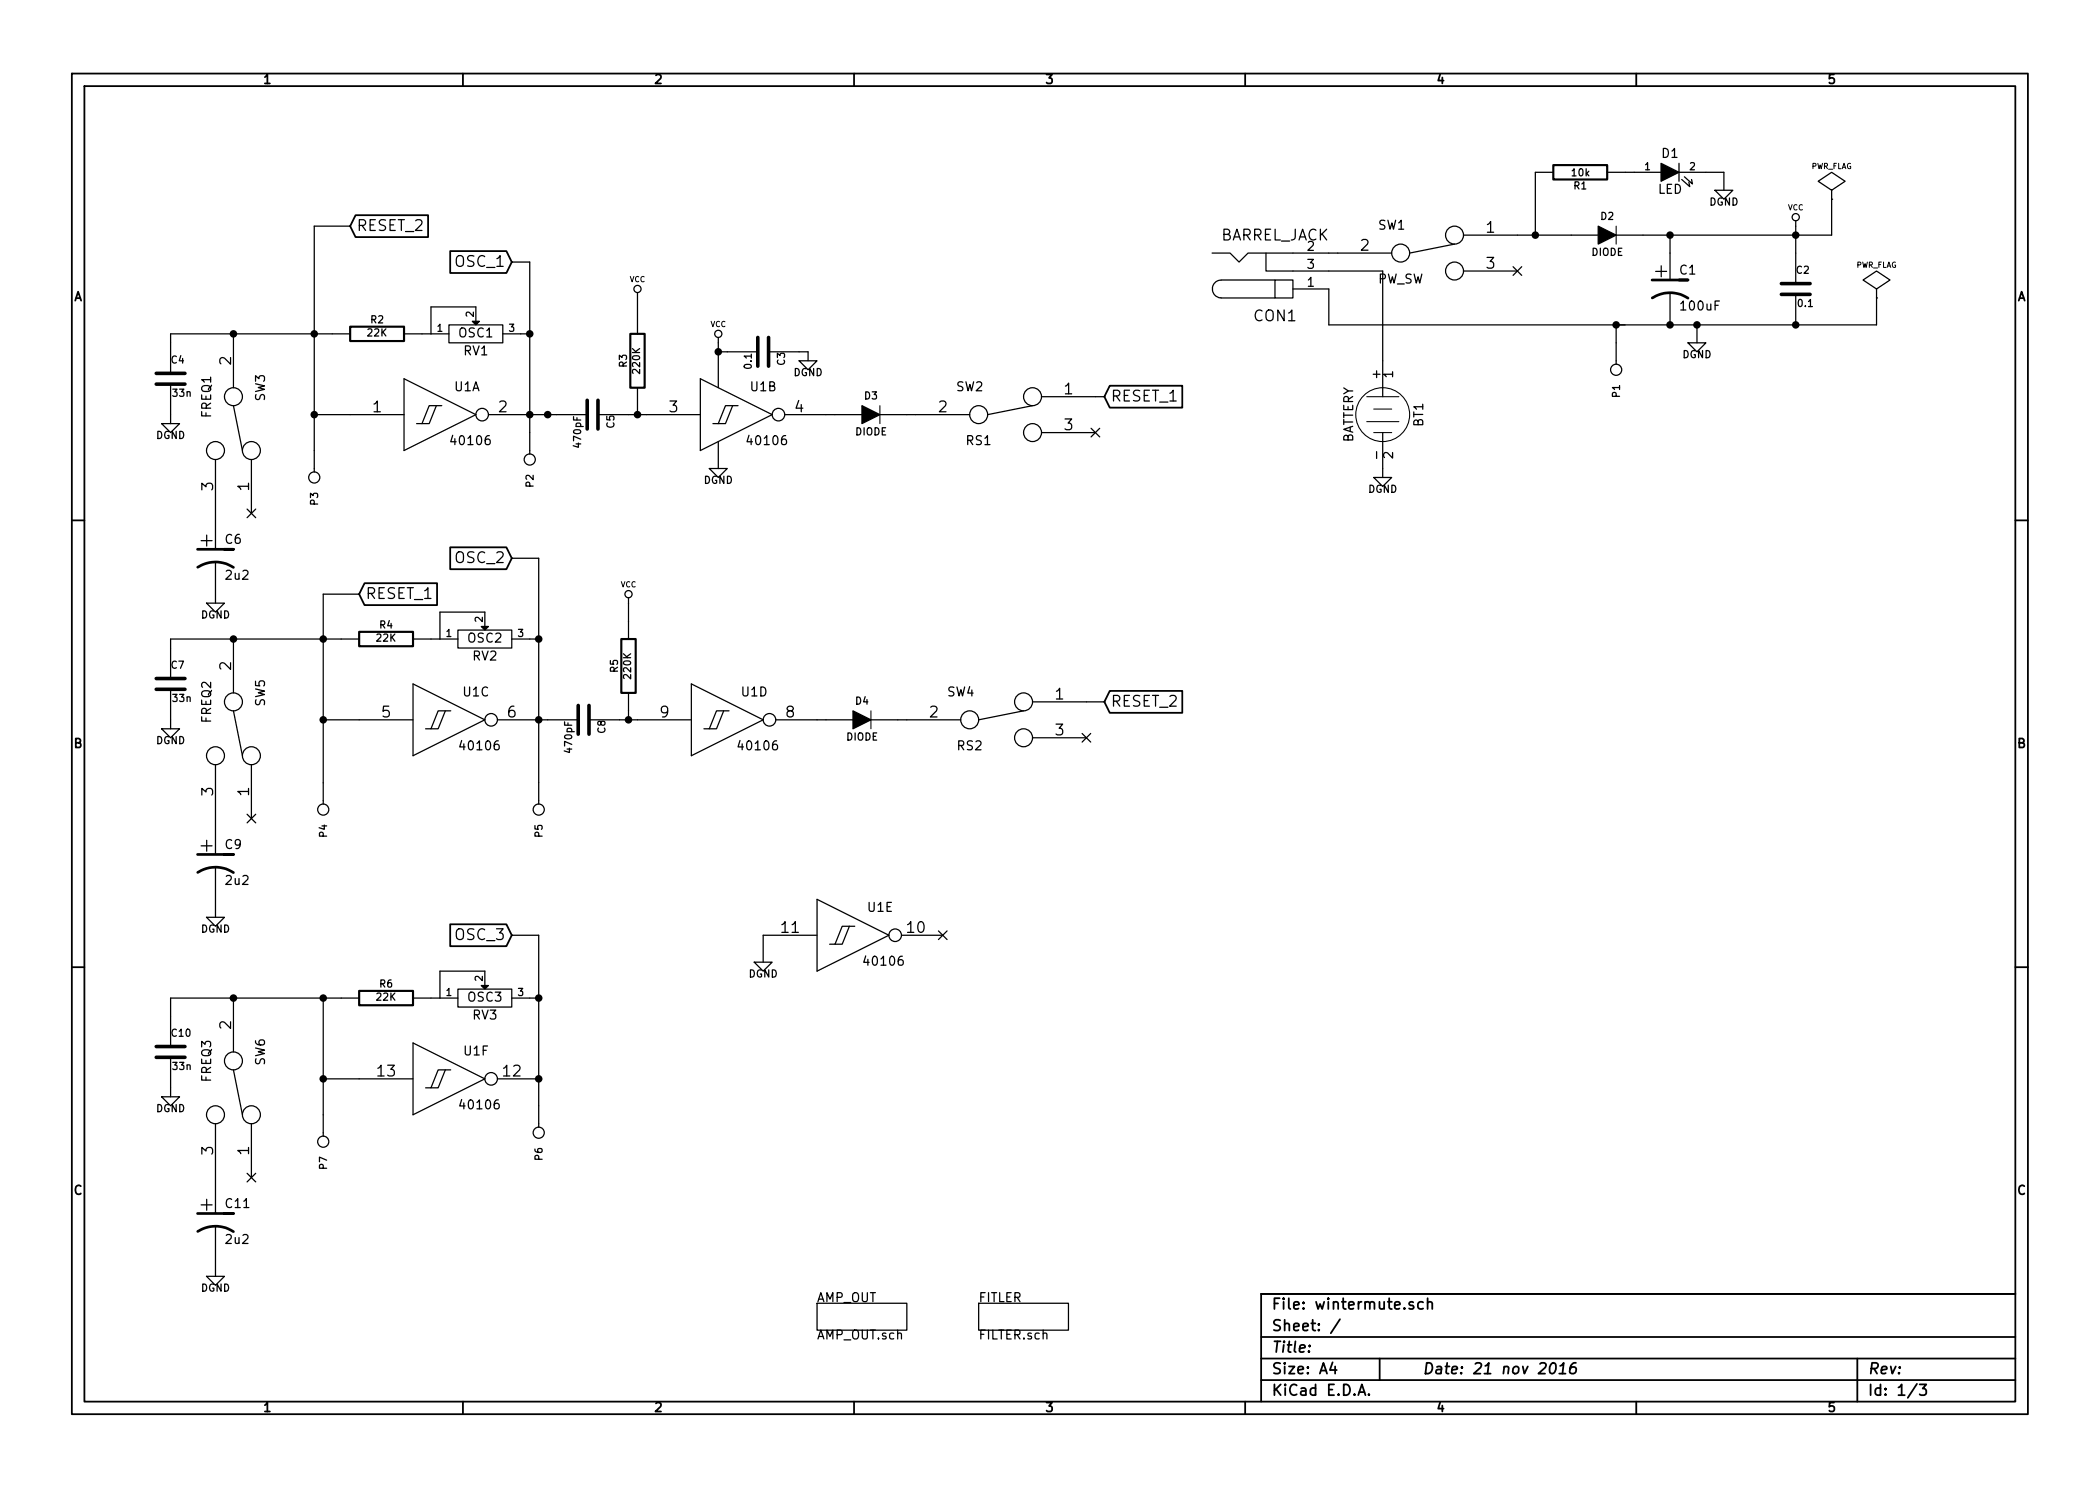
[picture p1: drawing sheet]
<svg xmlns="http://www.w3.org/2000/svg" width="297mm" height="210mm" viewBox="0 0 297 210" stroke-linecap="round" stroke-linejoin="round" font-family="sans-serif">
<g fill="none" stroke="#000" stroke-width=".25">
<path d="M10.2 10.4h276.6v189.7h-276.6zM11.9 12.2h273.2v186.1h-273.2zM65.5 10.4v1.8M120.8 10.4v1.8M176.1 10.4v1.8M231.4 10.4v1.8M50.3 30.4h10.3v3.1h-10.3l-.8-1.5zM63.7 35.5h7.9l.8 1.6-.8 1.5h-7.9zM157 54.6h10.2v3.1h-10.2l-.8-1.6zM10.2 73.6h1.7M63.7 77.4h7.9l.8 1.6-.8 1.5h-7.9zM285.1 73.6h1.7"/>
<path d="M51.6 82.5h10.2v3.1h-10.2l-.8-1.5zM157 97.8h10.2v3.1h-10.2l-.8-1.6zM10.2 136.8h1.7M63.7 130.8h7.9l.8 1.5-.8 1.6h-7.9zM285.1 136.8h1.7M65.5 198.3v1.8M120.8 198.3v1.8M176.1 198.3v1.8M178.4 189.2h106.7M178.4 195.3h106.7M178.4 192.2h106.7M185.2 190.4h.1l-.1 .1v-.1v.1"/>
<path d="M188.5 192.8l-.4 1h1M188.8 193.3v1.1M189.5 186.7l-1.3 1.9M192.1 197.4l.5-1.5 .5 1.5M192.3 197h.7M193.6 197.3h.1l-.1 .1-.1-.1h.1v.1M195.1 192.2v3.1M199.9 184.3l-.4-.1-.2 .2 .1 .2 .5 .2 .1 .1-.1 .2-.1 .1-.5-.1M201.3 184.3a.48 .48 0 0 0-.7 0v.6a.48 .48 0 0 0 .7 .2M201.9 184.3a.38 .38 0 0 1 .7 .1v.8M201.9 183.7v1.5M219.4 193a.35 .35 0 0 1 .4-.2 .35 .35 0 0 1 .3 .3 .87 .87 0 0 1-.6 1.3l-.2-.1a1.14 1.14 0 0 1 .1-1.3z"/>
<path d="M220.5 194.4h.9M220.7 193.3l.5-.5-.2 1.6M222.9 192.8a.72 .72 0 0 0-.8 .7v.7a.52 .52 0 0 0 .8-.1v-.5a.49 .49 0 0 0-.8 .1M231.4 198.3v1.8M262.7 192.2v6.1M271.1 195.8l-1.3 2M271.5 195.9h1l-.5 .6a.42 .42 0 0 1 .5 .3v.3l-.2 .2-.6 .1-.2-.1M285.1 183.1h-106.7v15.2"/>
</g>
<g fill="none" stroke="#000" stroke-width=".18">
<path d="M49.5 32h-5.1v34.8M72.4 37.1h2.5v27.2M171.4 35.8h2.6l1.3 1.3 1.2-1.3h20.3M172.7 39.6a1.26 1.26 0 0 0-1.2 1.3 1.26 1.26 0 0 0 1.2 1.3h7.6M172.7 39.6h7.6M179.1 35.8v2.5h16.5v17.8M180.3 39.6h2.6v2.6h-2.6zM205.7 34.5l-6.3 1.3M207 38.3h7.6M207 33.3h19.1M214 37.7l1.2 1.3M215.2 37.7l-1.2 1.3"/>
<path d="M219.7 24.4h-2.5v8.9M227.3 24.4h7.6M236.2 33.3v6.3M237.5 24.4h6.3v2.5M237.5 23.1v2.5M237.9 25.4l1.1 1-.1-.6M238.3 25l1.1 1-.1-.6M242.6 26.9h2.5l-1.3 1.3zM254 31.2v8.9M259.1 28.2h.1M259.1 26.9l1.9-1.3-1.9-1.2-1.9 1.2 1.9 1.3v1.3M259.1 28.2v5.1h-30.5"/>
<path d="M22.9 59.9h2.5l-1.3 1.3zM24.1 54.4v5.5M33 57.4l1.3 6.3M33 47.2v7.7M44.4 58.7h12.7M49.5 47.2h-25.4v5.6M57.1 53.6l10.2 5.1-10.2 5zM57.1 47.2h6.4M61.7 57.4l-1 2.5h-1M62.5 57.4h-1.8l-1 2.5h-.8M63.5 46h7.6v2.5h-7.6zM67.3 45.5v-2.1h-6.3v3.8"/>
<path d="M69.1 58.7h14M71.1 47.2h3.8M84.6 58.7h14.5M90.2 41.4v5.8M90.2 54.9v3.8M99.1 53.6l10.1 5.1-10.1 5zM101.6 47.7v7.2M101.6 49.8h5.6M103.6 57.4l-1 2.5h-1M104.4 57.4h-1.8l-1 2.5h-.8M108.7 49.8h5.6v1.2M111 58.7h10.9"/>
<path d="M113 51h2.6l-1.3 1.3zM124.5 58.7h12.7M146 57.4l-6.3 1.3M147.3 56.1h8.9M182.9 40.9h5.1v5.1h77.4v-3.8M228.6 46v5.6M236.2 41.4v4.6M238.8 48.5h2.5l-1.3 1.3zM240 46v2.5M254 41.7v4.3M265.4 42.2h.1M265.4 40.9l1.9-1.3-1.9-1.3-1.9 1.3 1.9 1.3v1.3"/>
<path d="M30.5 65v12.7M30.5 79.5v5.8M35 72l1.2 1.2M35.6 65v7.6M36.2 72l-1.2 1.2M72.4 79h3.8v34.8M100.3 66.3h2.6l-1.3 1.3zM101.6 62.5v3.8M147.3 61.2h7.6M154.3 60.6l1.2 1.2M155.5 60.6l-1.2 1.2M194.3 67.6h2.5l-1.2 1.2z"/>
<path d="M195.6 61.2v6.4M24.1 97.5v5.6M29.2 85.3h2.5l-1.2 1.3zM33 90.4v7.6M50.8 90.4h-26.7v5.6M50.8 84.1h-5.1v29.7M58.4 96.8l10.2 5-10.2 5.1zM58.4 90.4h6.4M64.8 89.1h7.6v2.6h-7.6zM68.6 88.6v-2h-6.4v3.8M72.4 90.4h3.8M88.9 84.6v5.8"/>
<path d="M88.9 98v3.8M97.8 96.8l10.1 5-10.1 5.1zM146 99.3h10.2M22.9 103.1h2.5l-1.3 1.3zM30.5 108.2v12.7M33 100.6l1.3 6.3M35 115.2l1.2 1.2M35.6 108.2v7.6M36.2 115.2l-1.2 1.2M45.7 101.8h12.7M63 100.6l-1 2.5h-1M63.8 100.6h-1.8l-1 2.5h-.8"/>
<path d="M70.4 101.8h11.4M83.3 101.8h14.5M102.4 100.6l-1.1 2.5h-1M103.1 100.6h-1.8l-1 2.5h-.7M109.7 101.8h10.9M123.2 101.8h12.7M144.8 100.6l-6.4 1.2M146 104.4h7.7M153.1 103.8l1.2 1.2M154.3 103.8l-1.2 1.2M29.2 129.8h2.5l-1.2 1.3zM30.5 122.7v7.1"/>
<path d="M64.8 139.9h7.6v2.6h-7.6zM68.6 139.4v-2h-6.4v3.8M72.4 132.3h3.8v27.2M106.7 136.1h2.5l-1.3 1.3zM115.6 132.3h-7.7v3.8M115.6 127.2l10.1 5.1-10.1 5.1zM120.1 131.1l-1 2.5h-1M120.9 131.1h-1.8l-1 2.5h-.8M127.5 132.3h5.8M132.7 131.7l1.3 1.2M134 131.7l-1.3 1.2M22.9 155.2h2.5l-1.3 1.3z"/>
<path d="M24.1 149.6v5.6M30.5 159v12.7M33 141.2v7.6M33 151.4l1.3 6.3M35.6 159v7.6M45.7 141.2v19.6M45.7 152.6h12.7M50.8 141.2h-26.7v6.9M58.4 147.6l10.2 5-10.2 5.1zM58.4 141.2h6.4M63 151.4l-1 2.5h-1M63.8 151.4h-1.8l-1 2.5h-.8"/>
<path d="M70.4 152.6h5.8M72.4 141.2h3.8M30.5 173.5v7.1M35 166l1.2 1.2M36.2 166l-1.2 1.2M29.2 180.6h2.5l-1.2 1.3zM115.6 184.4h12.7v3.8h-12.7zM138.4 184.4h12.7v3.8h-12.7z"/>
<circle cx="198.1" cy="35.8" r="1.27"/>
<circle cx="205.7" cy="38.3" r="1.27"/>
<circle cx="205.7" cy="33.3" r="1.27"/>
<circle cx="254" cy="30.7" r=".51"/>
<circle cx="33" cy="56.1" r="1.27"/>
<circle cx="68.2" cy="58.7" r=".89"/>
<circle cx="90.2" cy="40.9" r=".51"/>
<circle cx="101.6" cy="47.2" r=".51"/>
<circle cx="110.1" cy="58.7" r=".89"/>
<circle cx="138.4" cy="58.7" r="1.27"/>
<circle cx="146" cy="56.1" r="1.27"/>
<circle cx="228.6" cy="52.3" r=".79"/>
<circle cx="30.5" cy="63.7" r="1.27"/>
<circle cx="35.6" cy="63.7" r="1.27"/>
<circle cx="44.4" cy="67.6" r=".79"/>
<circle cx="74.9" cy="65" r=".79"/>
<circle cx="146" cy="61.2" r="1.27"/>
<circle cx="33" cy="99.3" r="1.27"/>
<circle cx="88.9" cy="84.1" r=".51"/>
<circle cx="144.8" cy="99.3" r="1.27"/>
<circle cx="30.5" cy="106.9" r="1.27"/>
<circle cx="35.6" cy="106.9" r="1.27"/>
<circle cx="45.7" cy="114.5" r=".79"/>
<circle cx="69.5" cy="101.8" r=".89"/>
<circle cx="76.2" cy="114.5" r=".79"/>
<circle cx="108.8" cy="101.8" r=".89"/>
<circle cx="137.2" cy="101.8" r="1.27"/>
<circle cx="144.8" cy="104.4" r="1.27"/>
<circle cx="126.6" cy="132.3" r=".89"/>
<circle cx="30.5" cy="157.7" r="1.27"/>
<circle cx="33" cy="150.1" r="1.27"/>
<circle cx="35.6" cy="157.7" r="1.27"/>
<circle cx="69.5" cy="152.6" r=".89"/>
<circle cx="45.7" cy="161.5" r=".79"/>
<circle cx="76.2" cy="160.3" r=".79"/>
</g>
<g fill="none" stroke="#000" stroke-width=".51">
<path d="M22.1 54.4h4.1M22.1 52.8h4.1M83.1 56.6v4.1M84.6 56.6v4.1M107.2 47.7v4.1M108.7 47.7v4.1M252 41.7h4M252 40.1h4M22.1 97.5h4.1M22.1 96h4.1M81.8 99.8v4.1M83.3 99.8v4.1"/>
<path d="M22.1 149.6h4.1M22.1 148.1h4.1"/>
</g>
<path d="M233.7 39.6h5.1h-1.3M233.7 42.2a4.6 4.6 0 0 1 5.1 0M27.9 77.7h5.1h-1.3M28 80.3a4.6 4.6 0 0 1 5 0M27.9 120.9h5.1h-1.3M28 123.4a4.6 4.6 0 0 1 5 .1M27.9 171.7h5.1h-1.3M28 174.2a4.6 4.6 0 0 1 5 .1" fill="none" stroke="#000" stroke-width=".38"/>
<path d="M219.7 23.4h7.6v2h-7.6zM49.5 46.2h7.6v2.1h-7.6zM89.2 47.2h2v7.7h-2zM50.8 89.4h7.6v2h-7.6zM87.9 90.4h2v7.6h-2zM50.8 140.2h7.6v2h-7.6z" fill="none" stroke="#000" stroke-width=".3"/>
<path d="M226.1 32l2.5 1.3-2.5 1.2zM234.9 23.1l2.6 1.3-2.6 1.2zM66.8 45.5h1l-.5 .5zM121.9 57.4l2.6 1.3-2.6 1.2zM68.1 88.6h1l-.5 .5zM120.6 100.6l2.6 1.2-2.6 1.3zM68.1 139.4h1l-.5 .5z" fill="#000" stroke="#000" stroke-width=".18"/>
<g fill="#000" stroke="#000" stroke-width=".25">
<circle cx="217.2" cy="33.3" r=".41"/>
<circle cx="236.2" cy="33.3" r=".41"/>
<circle cx="254" cy="33.3" r=".41"/>
<circle cx="33" cy="47.2" r=".41"/>
<circle cx="44.4" cy="58.7" r=".41"/>
<circle cx="44.4" cy="47.2" r=".41"/>
<circle cx="74.9" cy="47.2" r=".41"/>
<circle cx="74.9" cy="58.7" r=".41"/>
<circle cx="77.5" cy="58.7" r=".41"/>
<circle cx="90.2" cy="58.7" r=".41"/>
<circle cx="101.6" cy="49.8" r=".41"/>
<circle cx="228.6" cy="46" r=".41"/>
<circle cx="236.2" cy="46" r=".41"/>
<circle cx="240" cy="46" r=".41"/>
<circle cx="254" cy="46" r=".41"/>
<circle cx="33" cy="90.4" r=".41"/>
<circle cx="45.7" cy="90.4" r=".41"/>
<circle cx="76.2" cy="90.4" r=".41"/>
<circle cx="45.7" cy="101.8" r=".41"/>
<circle cx="76.2" cy="101.8" r=".41"/>
<circle cx="88.9" cy="101.8" r=".41"/>
<circle cx="33" cy="141.2" r=".41"/>
<circle cx="45.7" cy="141.2" r=".41"/>
<circle cx="45.7" cy="152.6" r=".41"/>
<circle cx="76.2" cy="152.6" r=".41"/>
<circle cx="76.2" cy="141.2" r=".41"/>
</g>
<g fill="none" stroke="#000" stroke-width=".15">
<path d="M228.6 32v2.5M124.5 57.4v2.5M193.3 56.1h4.6M193.3 59.7h4.6M194.3 57.9h2.5M194.3 61.2h2.5M123.2 100.6v2.5"/>
<circle cx="195.6" cy="58.7" r="3.8"/>
</g>
<g font-size="2.8">
<text x="234.1" y="39.4">+</text>
<text x="28.4" y="77.5">+</text>
<text x="28.4" y="120.6">+</text>
<text x="28.4" y="171.4">+</text>
</g>
<g font-size="2.1">
<text x="50.5" y="32.8">RESET_2</text>
<text x="172.4" y="34.1">BARREL_JACK</text>
<text x="192.5" y="35.6">2</text>
<text x="210.2" y="33">1</text>
<text x="64.5" y="37.8">OSC_1</text>
<text x="210.2" y="38.1">3</text>
<text x="177.4" y="45.5">CON1</text>
<text x="32.8" y="51.6" transform="rotate(-90 32.8 51.6)">2</text>
<text x="52.8" y="58.4">1</text>
<text x="70.5" y="58.4">2</text>
<text x="94.7" y="58.4">3</text>
<text x="112.4" y="58.4">4</text>
<text x="132.8" y="58.4">2</text>
<text x="150.5" y="55.9">1</text>
<text x="157.1" y="56.9">RESET_1</text>
<text x="150.5" y="61">3</text>
<text x="30.2" y="69.4" transform="rotate(-90 30.2 69.4)">3</text>
<text x="35.3" y="69.4" transform="rotate(-90 35.3 69.4)">1</text>
<text x="64.5" y="79.8">OSC_2</text>
<text x="51.7" y="84.8">RESET_1</text>
<text x="32.8" y="94.8" transform="rotate(-90 32.8 94.8)">2</text>
<text x="54" y="101.6">5</text>
<text x="71.8" y="101.6">6</text>
<text x="93.4" y="101.6">9</text>
<text x="111.2" y="101.6">8</text>
<text x="131.5" y="101.6">2</text>
<text x="149.3" y="99.1">1</text>
<text x="157.1" y="100.1">RESET_2</text>
<text x="149.3" y="104.1">3</text>
<text x="30.2" y="112.6" transform="rotate(-90 30.2 112.6)">3</text>
<text x="35.3" y="112.6" transform="rotate(-90 35.3 112.6)">1</text>
<text x="64.5" y="133.1">OSC_3</text>
<text x="110.6" y="132.1">11</text>
<text x="128.4" y="132.1">10</text>
<text x="32.8" y="145.6" transform="rotate(-90 32.8 145.6)">2</text>
<text x="53.4" y="152.4">13</text>
<text x="71.2" y="152.4">12</text>
<text x="30.2" y="163.4" transform="rotate(-90 30.2 163.4)">3</text>
<text x="35.3" y="163.4" transform="rotate(-90 35.3 163.4)">1</text>
<text x="179.9" y="185.4">File: wintermute.sch</text>
<text x="179.9" y="191.5">Title:</text>
<text x="179.9" y="188.4">Sheet: /</text>
<text x="179.9" y="197.6">KiCad E.D.A.</text>
<text x="179.9" y="194.5">Size: A4</text>
<text x="201.2" y="194.5">Date: 21 nov 2016</text>
<text x="264.2" y="194.5">Rev:</text>
<text x="264.2" y="197.6">Id: 1/3</text>
</g>
<g font-size="1.8">
<text x="37.3" y="11.9">1</text>
<text x="92.7" y="11.9">2</text>
<text x="148" y="11.9">3</text>
<text x="203.3" y="11.9">4</text>
<text x="258.6" y="11.9">5</text>
<text x="235.1" y="22.4">D1</text>
<text x="234.5" y="27.5">LED</text>
<text x="184.9" y="35.6">2</text>
<text x="194.9" y="32.6">SW1</text>
<text x="184.9" y="40.6">1</text>
<text x="184.9" y="38.1">3</text>
<text x="194.8" y="40.2">PW_SW</text>
<text x="237.6" y="38.9">C1</text>
<text x="10.4" y="42.7">A</text>
<text x="64.9" y="47.8">OSC1</text>
<text x="237.9" y="44">100uF</text>
<text x="285.3" y="42.7">A</text>
<text x="65.6" y="50.3">RV1</text>
<text x="195.3" y="53.5" transform="rotate(-90 195.3 53.5)">+</text>
<text x="197.1" y="53.4" transform="rotate(-90 197.1 53.4)">1</text>
<text x="29.9" y="59.1" transform="rotate(-90 29.9 59.1)">FREQ1</text>
<text x="37.5" y="56.8" transform="rotate(-90 37.5 56.8)">SW3</text>
<text x="64.3" y="55.4">U1A</text>
<text x="106.2" y="55.4">U1B</text>
<text x="135.3" y="55.4">SW2</text>
<text x="64.1" y="63">40106</text>
<text x="106" y="63">40106</text>
<text x="136.7" y="63">RS1</text>
<text x="191.5" y="62.8" transform="rotate(-90 191.5 62.8)">BATTERY</text>
<text x="195.3" y="64.7" transform="rotate(-90 195.3 64.7)">-</text>
<text x="197.1" y="64.9" transform="rotate(-90 197.1 64.9)">2</text>
<text x="201.4" y="60.3" transform="rotate(-90 201.4 60.3)">BT1</text>
<text x="31.9" y="77">C6</text>
<text x="32" y="82.1">2u2</text>
<text x="66.2" y="91">OSC2</text>
<text x="66.9" y="93.5">RV2</text>
<text x="37.5" y="99.9" transform="rotate(-90 37.5 99.9)">SW5</text>
<text x="65.6" y="98.6">U1C</text>
<text x="104.9" y="98.6">U1D</text>
<text x="134" y="98.6">SW4</text>
<text x="10.4" y="105.9">B</text>
<text x="29.9" y="102.3" transform="rotate(-90 29.9 102.3)">FREQ2</text>
<text x="65.4" y="106.2">40106</text>
<text x="104.7" y="106.2">40106</text>
<text x="135.5" y="106.2">RS2</text>
<text x="285.3" y="105.9">B</text>
<text x="31.9" y="120.2">C9</text>
<text x="32" y="125.3">2u2</text>
<text x="122.8" y="129.1">U1E</text>
<text x="122.5" y="136.7">40106</text>
<text x="66.2" y="141.8">OSC3</text>
<text x="65.6" y="149.4">U1F</text>
<text x="66.9" y="144.3">RV3</text>
<text x="29.9" y="153.1" transform="rotate(-90 29.9 153.1)">FREQ3</text>
<text x="37.5" y="150.7" transform="rotate(-90 37.5 150.7)">SW6</text>
<text x="65.4" y="157">40106</text>
<text x="10.4" y="169.1">C</text>
<text x="32" y="171">C11</text>
<text x="285.3" y="169.1">C</text>
<text x="32" y="176.1">2u2</text>
<text x="115.6" y="184.3">AMP_OUT</text>
<text x="138.4" y="184.3">FITLER</text>
<text x="115.6" y="189.6">AMP_OUT.sch</text>
<text x="138.4" y="189.6">FILTER.sch</text>
<text x="37.3" y="199.8">1</text>
<text x="92.7" y="199.8">2</text>
<text x="148" y="199.8">3</text>
<text x="203.3" y="199.8">4</text>
<text x="258.6" y="199.8">5</text>
</g>
<g font-size="1.4">
<text x="222.4" y="25">10k</text>
<text x="222.6" y="26.8">R1</text>
<text x="232.7" y="24.1">1</text>
<text x="239" y="24.1">2</text>
<text x="241.8" y="29.1">DGND</text>
<text x="226.4" y="31.2">D2</text>
<text x="225.1" y="36.2">DIODE</text>
<text x="254.1" y="38.8">C2</text>
<text x="52" y="47.6">22K</text>
<text x="52.5" y="45.8">R2</text>
<text x="61.8" y="47">1</text>
<text x="67.1" y="44.8" transform="rotate(-90 67.1 44.8)">2</text>
<text x="72" y="47">3</text>
<text x="254.4" y="43.5">0.1</text>
<text x="24.2" y="51.5">C4</text>
<text x="88.7" y="51.9" transform="rotate(-90 88.7 51.9)">R3</text>
<text x="90.6" y="52.8" transform="rotate(-90 90.6 52.8)">220K</text>
<text x="106.4" y="52.1" transform="rotate(-90 106.4 52.1)">0.1</text>
<text x="111.1" y="51.7" transform="rotate(-90 111.1 51.7)">C3</text>
<text x="112.2" y="53.3">DGND</text>
<text x="237.9" y="50.7">DGND</text>
<text x="24.5" y="56.2">33n</text>
<text x="122.3" y="56.6">D3</text>
<text x="229.2" y="56.2" transform="rotate(-90 229.2 56.2)">P1</text>
<text x="22" y="62.1">DGND</text>
<text x="82.2" y="63.2" transform="rotate(-90 82.2 63.2)">470pF</text>
<text x="86.9" y="60.5" transform="rotate(-90 86.9 60.5)">C5</text>
<text x="121" y="61.6">DIODE</text>
<text x="45" y="71.4" transform="rotate(-90 45 71.4)">P3</text>
<text x="75.5" y="68.9" transform="rotate(-90 75.5 68.9)">P2</text>
<text x="99.5" y="68.5">DGND</text>
<text x="193.5" y="69.8">DGND</text>
<text x="28.4" y="87.5">DGND</text>
<text x="53.7" y="89">R4</text>
<text x="68.3" y="88" transform="rotate(-90 68.3 88)">2</text>
<text x="24.2" y="94.7">C7</text>
<text x="53.3" y="90.8">22K</text>
<text x="63.1" y="90.2">1</text>
<text x="73.3" y="90.2">3</text>
<text x="87.5" y="95.1" transform="rotate(-90 87.5 95.1)">R5</text>
<text x="89.3" y="95.9" transform="rotate(-90 89.3 95.9)">220K</text>
<text x="24.5" y="99.4">33n</text>
<text x="121" y="99.7">D4</text>
<text x="22" y="105.3">DGND</text>
<text x="81" y="106.4" transform="rotate(-90 81 106.4)">470pF</text>
<text x="85.7" y="103.7" transform="rotate(-90 85.7 103.7)">C8</text>
<text x="119.7" y="104.8">DIODE</text>
<text x="46.3" y="118.4" transform="rotate(-90 46.3 118.4)">P4</text>
<text x="76.8" y="118.4" transform="rotate(-90 76.8 118.4)">P5</text>
<text x="28.4" y="132">DGND</text>
<text x="53.3" y="141.6">22K</text>
<text x="53.7" y="139.8">R6</text>
<text x="63.1" y="141">1</text>
<text x="68.3" y="138.8" transform="rotate(-90 68.3 138.8)">2</text>
<text x="73.3" y="141">3</text>
<text x="105.9" y="138.3">DGND</text>
<text x="24.3" y="146.7">C10</text>
<text x="24.5" y="151.4">33n</text>
<text x="22" y="157.4">DGND</text>
<text x="46.3" y="165.4" transform="rotate(-90 46.3 165.4)">P7</text>
<text x="76.8" y="164.2" transform="rotate(-90 76.8 164.2)">P6</text>
<text x="28.4" y="182.8">DGND</text>
</g>
<g font-size="1.1">
<text x="256.1" y="23.9">PWR_FLAG</text>
<text x="252.9" y="29.8">VCC</text>
<text x="89.1" y="39.9">VCC</text>
<text x="262.5" y="37.9">PWR_FLAG</text>
<text x="100.5" y="46.3">VCC</text>
<text x="87.8" y="83.1">VCC</text>
</g>
</svg>
